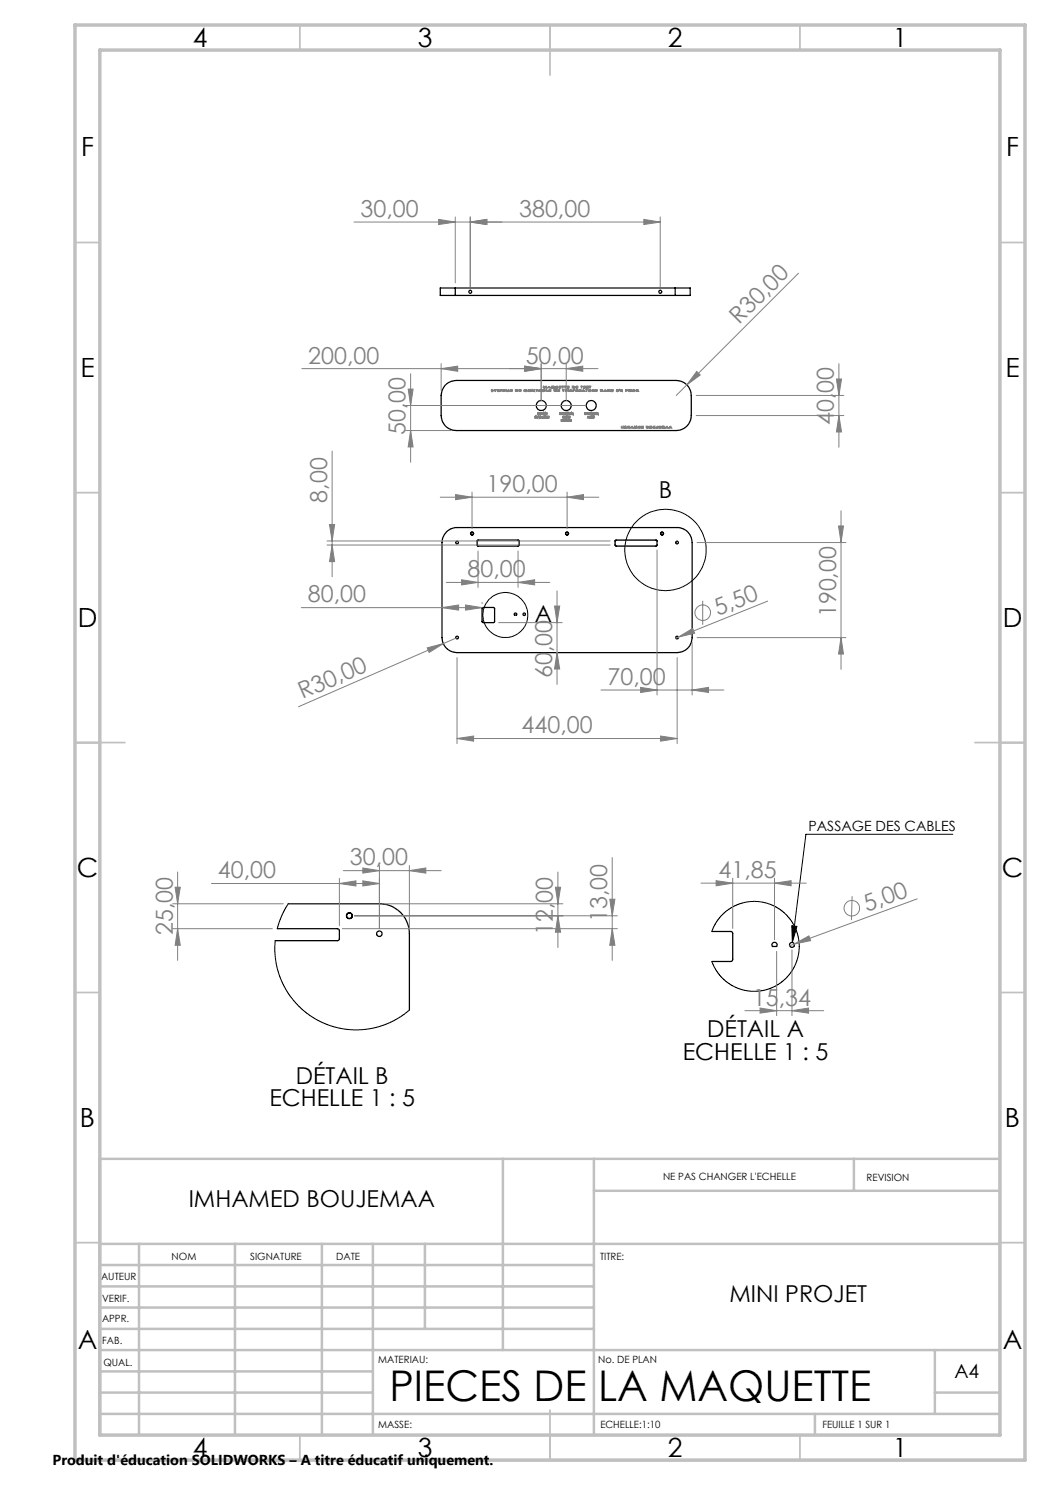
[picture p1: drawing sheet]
<svg xmlns="http://www.w3.org/2000/svg" width="210mm" height="297mm" viewBox="0 0 210 297" stroke-linecap="round" stroke-linejoin="round" font-family="sans-serif">
<g fill="none" stroke="#000" stroke-width=".25">
<path d="M91.1 57.6h-3v1.5h3M91.1 57.6v1.5M91.1 59.1h43.9M91.1 57.6h43.9M135 57.6h3v1.5h-3M135 57.6v1.5M89.1 77l1.1-.7 1.1-.2h44a3 3 0 0 1 3 3v4a3 3 0 0 1-3 3h-44a3 3 0 0 1-3.1-3l.1-4.3 .1-.7zM89.3 106.4l.8-.6 1-.3h44.3a3 3 0 0 1 3 3v19a3 3 0 0 1-3 3h-44a3 3 0 0 1-3-3v-19l.2-1zM95.5 108.1l8.2-.1 .1 .2v.8l-.2 .2h-8l-.2-.1zM123 108.1l.2-.1h8.1l.1 1.1-.1 .1h-8.1l-.2-.1zM96.4 121.6l.2-.1 2.3 .1v2.8l-.1 .1h-2.2l-.2-.1zM102.9 122.7a.25 .25 0 0 1 .4 0 .25 .25 0 0 1 0 .3l-.5-.1z"/>
<path d="M55.5 185.7h12l.4 .4v1.7l-.3 .3h-12.6M57.6 180.8h18.3a6 6 0 0 1 6 6v15.2M142.4 186.3h3.8l.3 .3v5.5l-.3 .2h-3.8M154.6 188.6a.53 .53 0 0 1 .7 0 .53 .53 0 0 1 0 .7h-.8l-.1-.4z"/>
<circle cx="94.1" cy="58.3" r=".28"/>
<circle cx="132" cy="58.3" r=".28"/>
<circle cx="108.2" cy="81.1" r="1"/>
<circle cx="113.2" cy="81.1" r=".99"/>
<circle cx="118.3" cy="81.1" r=".99"/>
<circle cx="91.4" cy="108.5" r=".28"/>
<circle cx="94.4" cy="106.7" r=".27"/>
<circle cx="94.4" cy="106.7" r=".3"/>
<circle cx="113.4" cy="106.7" r=".28"/>
<circle cx="132.4" cy="106.7" r=".27"/>
<circle cx="132.4" cy="106.7" r=".3"/>
<circle cx="135.4" cy="108.5" r=".27"/>
<circle cx="91.4" cy="127.5" r=".28"/>
<circle cx="104.8" cy="122.9" r=".25"/>
<circle cx="135.4" cy="127.5" r=".27"/>
<circle cx="69.9" cy="183.1" r=".55"/>
<circle cx="69.9" cy="183.2" r=".6"/>
<circle cx="75.9" cy="186.7" r=".55"/>
<circle cx="158.4" cy="189" r=".49"/>
</g>
<g fill="none" stroke="#000" stroke-width=".2">
<path d="M190.6 166.9h-29.4l-2.7 21.6M55 188.1v2.3l.2 2.2 .8 2.7 .8 2 1.1 1.7 1.4 1.8 2.1 1.9 2.2 1.4 2 .9 2.8 .7 2.3 .3 2.5-.1 2.6-.6 2.2-.8 2.2-1.2 1.7-1.3M57.6 180.8l-1.1 2-1 2.9M142.4 186.3l.6-1.5 .8-1.2 1.1-1.1 1.3-1 1.4-.6 1.3-.4 1.7-.2h1.4l2.6 .8 1.6 .9 1.1 1 1.2 1.5 .6 1.2 .5 1.4 .2 1.7v1.7l-.4 1.5-.7 1.7-.8 1.1-1 1.2-1.3 1-1.7 .8-1.3 .3-1 .2-2.5-.2-1.5-.4-1.3-.6-1.2-.9-1.2-1.2-1-1.5-.5-1.2M158.4 185.1l1 .2-.9 3.2z"/>
<circle cx="133.1" cy="110" r="8.1"/>
<circle cx="101.1" cy="123" r="4.5"/>
</g>
<g fill="none" stroke="#808080" stroke-width=".2">
<path d="M70.8 44.4h61.2M87.7 43.9l3.4 .5-3.4 .5zM91.1 43.4v13.2M94.1 44.4l3.3-.5v1zM94.1 43.4v14M128.8 43.9l3.2 .5-3.2 .5zM132 43.4v14M159.7 54.6l-22.3 22.4M60.4 73.7h59.2M81.6 77.8h1l-.5 3.3zM82.1 74.8v17.7M88.2 73.7l3.3-.5v1.1z"/>
<path d="M88.2 72.7v5.4M105 73.2l3.2 .5-3.2 .6zM108.2 72.7v7.4M113.2 73.7l3.4-.5v1.1zM113.2 72.7v7.4M137.4 77l-2.1 2.1M139.2 79.1h29.6M139.3 74.3l.8 .7-2.7 2zM167.3 75.8h1l-.5 3.3zM167.8 72.7v16.8M66.4 90.2v25.2M81.1 81.1h36.2"/>
<path d="M81.1 86.1h9.1M82.1 86.1l.5 3.3h-1zM88.1 99.4h31.7M91.1 98.9l3.3 .5-3.3 .5zM94.4 98.4v7.3M113.4 99.4l3.3-.5v1zM113.4 98.4v7.3M139.2 83.1h29.6M167.8 83.1l.5 3.3h-1zM65.4 108.2h56.6M65.4 109h56.6M65.9 104.9h1l-.5 3.3z"/>
<path d="M66.4 109l.5 3.3h-1zM89.3 116.5h20.7M92.3 116l3.3 .5-3.3 .5zM95.6 110.2v7.3M103.6 116.5l3.3-.5v1zM103.6 110.2v7.3M111.4 118.2v18.7M131.4 110v29M139.4 108.5h29.8M167.7 105.2h1l-.5 3.3zM168.2 102.2v31.7M60.3 121.5h36.1"/>
<path d="M85.4 129.6l3.3-.9-2.9 1.8zM88.4 121.5l3.3-.5v1zM91.4 127.5l-31.7 13.9M91.4 131.5v17.2M93.1 121l3.3 .5-3.3 .5zM96.4 120.5v.2M99.7 124.5h12.7M110.9 121.2h1l-.5 3.3zM111.4 130.5l.5 3.3h-1zM120.2 138h24.6M128.1 137.5l3.3 .5-3.3 .5zM135.4 131.5v17.2"/>
<path d="M135.7 127.4l2.8-1.7 .4 .9zM135.7 127.4l-.6 .2M138.4 138l3.3-.5v1zM138.4 128.5v10.5M139.4 127.5h29.8M140.5 120.2v4.8M153.5 120.2l-17.8 7.2M168.2 127.5l.5 3.3h-1zM91.4 147.7l3.3-.5v1zM91.4 147.7h44M132.1 147.2l3.3 .5-3.3 .5zM35 177.4h1.1l-.6 3.4z"/>
<path d="M35.5 174.4v17.7M42.3 176.7h33.6M67.9 176.7l3.3-.5v1zM67.9 175.7v9.4M68.7 174.1h19.5M72.6 173.6l3.3 .5-3.3 .5zM72.6 176.2l3.3 .5-3.3 .5zM75.9 173.1v12.6M81.9 174.1l3.3-.5v1zM81.9 173.1v12.6M111.1 177.4h1l-.5 3.4zM111.6 174.4v15.1"/>
<path d="M122 179.8h1l-.6 3.4zM122.4 171.5v20.6M140.2 176.6h21.1M143.2 176.1l3.3 .5-3.3 .6zM146.5 175.6v10.1M154.9 176.6l3.3-.5v1.1zM154.9 175.6v12.4M170.4 179.2l-.1 4.8M183.4 179.8l-24.5 9M34.5 185.7h20M34.5 180.8h22.2M35.5 185.7l.6 3.4h-1.1z"/>
<path d="M68.5 185.7h55M70.9 183.2h52.6M76.9 180.8h35.7M111.6 183.2l.5 3.2h-1zM122.4 185.7l.6 3.4h-1zM155.3 190.3v12.8M158.4 190v13.1M158.9 188.8l2.9-1.6 .3 .9zM158.9 188.8l-1 .4M149 202.1h15.7M152 201.6l3.3 .5-3.3 .5zM158.4 202.1l3.3-.5v1z"/>
<circle cx="140.6" cy="122.5" r="1.56"/>
<circle cx="170.4" cy="181.6" r="1.56"/>
</g>
<g fill="none" stroke="#808080" stroke-width=".25">
<path d="M98.3 78h.3h-.2l.2 .1-.1 .2-.3-.1h.3zM98.8 77.9l.3 .2 .2-.2-.2 .4zM99.6 77.9l.2 .1h-.2l.2 .3-.3-.1h.2zM100 77.9h.3l-.1 .1v.3zM100.6 77.9h.3l-.3 .1 .3 .1h-.3v.1l.3 .1h-.3zM101.2 77.9l.3 .3 .2-.3 .1 .4-.1-.3-.2 .3-.2-.3-.1 .3zM102.1 77.9h.3l-.2 .1 .2 .1h-.2v.1l.2 .1h-.3zM103.1 77.9l.2 .1a.18 .18 0 0 1 .2 .2 .18 .18 0 0 1-.2 .1h-.2zM103.2 78h.2a.19 .19 0 0 1 0 .3 .19 .19 0 0 1-.2-.1zM103.9 77.9h.3l-.3 .1 .3 .1h-.3v.1l.3 .1h-.3zM104.9 78h.4h-.2a.19 .19 0 0 0-.2 .3 .21 .21 0 0 0 .4-.1h-.4zM105.7 78h.3a.22 .22 0 0 1 .1 .3 .22 .22 0 0 1-.4-.1z"/>
<path d="M106.5 77.9l.4 .3v-.3v.4l-.3-.3-.1 .3zM107.2 77.9h.3l-.1 .4zM107.8 77.9l.3 .1-.2 .1 .2 .2-.3-.2v.2zM107.8 78l.3 .1h-.3zM108.4 78l.4-.1a.23 .23 0 0 1 .1 .4 .23 .23 0 0 1-.4-.1zM108.5 78h.2a.19 .19 0 0 1 .2 .1 .19 .19 0 0 1-.1 .2 .19 .19 0 0 1-.2-.1l-.2-.1zM108.7 77.3l.2 .2 .3-.2 .1 .3-.2-.2-.2 .2-.2-.2-.1 .2zM109.3 77.9v.3l.2 .1h-.2zM109.7 77.3l.3 .3-.1-.1-.4 .1zM109.7 77.3l.2 .2h-.2zM109.8 77.9h.3l-.2 .1 .2 .1h-.2v.1l.2 .1h-.3zM110.3 77.4l.3-.1a.22 .22 0 0 1 .2 .1 .22 .22 0 0 1 0 .2h-.5z"/>
<path d="M110.4 77.3h.1a.18 .18 0 0 1 .2 0 .18 .18 0 0 1 0 .2h-.1v.1a.17 .17 0 0 1-.2-.1 .17 .17 0 0 1 0-.2zM110.8 77.9l.3 .1a.18 .18 0 0 1 .2 .2 .18 .18 0 0 1-.3 .1h-.2zM110.9 78h.2a.18 .18 0 0 1 0 .3 .18 .18 0 0 1-.2-.1zM111.2 77.3v.3l.2-.1 .1-.2-.1 .3h-.2zM111.6 77.9h.3l-.3 .1 .3 .1h-.3v.1l.3 .1h-.3zM111.8 77.3h.3h-.2l.2 .1h-.2v.2h.2h-.3zM112.4 77.3h.3l-.1 .3zM112.5 77.9h.3l-.1 .1v.3l-.1-.3zM112.9 77.3h.3h-.1v.3l-.1-.3zM113.1 77.9h.3l-.3 .1 .3 .1h-.3v.1l.3 .1h-.3zM113.5 77.3h.3h-.3l.3 .1h-.3v.2h.3h-.3zM113.7 77.9l.3 .3 .2-.3 .1 .4-.1-.3-.2 .3-.2-.3-.1 .3z"/>
<path d="M114.5 77.3h.1a.2 .2 0 0 1 .3 .1 .2 .2 0 0 1-.2 .2h-.2zM114.5 77.3a.2 .2 0 0 1 .3 0 .2 .2 0 0 1 0 .3 .2 .2 0 0 1-.3 0zM114.6 77.9l.3 .1v.1h-.3v.2zM114.6 78l.3 .1h-.3zM115.2 77.3h.3h-.2l.2 .1h-.2v.2h.2h-.3zM115.2 77.9h.3l-.2 .1 .2 .1h-.2v.1l.2 .1h-.3zM115.8 77.9l.4 .1-.2 .1 .2 .2-.3-.2-.1 .2zM115.9 78l.2 .1h-.2zM116.2 77.3h.3l-.2 .3zM116.7 77.9l.2 .4-.1-.1-.4 .1zM116.7 78l.1 .1h-.2zM116.7 77.3h.4h-.3l.3 .1h-.3v.2h.3h-.4z"/>
<path d="M117.2 77.9h.2l-.1 .4zM117.3 77.3h.3h-.2l.2 .2-.1 .1-.2-.1h.2zM117.7 77.9l.1 .3h.2v-.3l.1 .2a.19 .19 0 0 1-.2 .2 .19 .19 0 0 1-.2-.2zM117.8 77.3h.3h-.1v.3v-.3zM118.4 77.9l.3 .1-.1 .1 .2 .2-.3-.2-.1 .2zM118.5 78l.2 .1h-.2zM119.1 77.9h.3l-.3 .1 .3 .1h-.3v.1l.3 .1h-.3zM120.1 77.9l.2 .1a.18 .18 0 0 1 .2 .1 .18 .18 0 0 1-.2 .2h-.2zM120.1 78h.2a.19 .19 0 0 1 .2 .2 .2 .2 0 0 1-.4 0zM121 77.9l.3 .4-.1-.1-.4 .1zM121 78l.1 .1h-.2zM121.6 77.9l.4 .3v-.3v.4l-.4-.3v.3z"/>
<path d="M122.3 78h.3h-.2l.2 .3-.3-.1h.3zM123.3 77.9l.2 .4 .1-.4v.4l-.3-.1zM124 77.9l.4 .3v-.3v.4l-.4-.3v.3zM125.1 77.9h.3l-.2 .1 .2 .1h-.2v.2zM125.8 78h.3a.22 .22 0 0 1 0 .3 .22 .22 0 0 1-.3-.1l-.1-.1zM126.5 77.9l.1 .3h.3v-.3v.2a.18 .18 0 0 1-.2 .2 .18 .18 0 0 1-.2-.2zM127.2 77.9a.17 .17 0 0 1 .3 0 .17 .17 0 0 1 0 .2h-.1l.2 .2-.3-.2-.1 .2zM127.3 78l.2 .1h-.2zM107 83.3h.2h-.2l.2 .1-.2 .2h.2h-.2zM107.2 83.3l.3 .2v-.2v.3l-.2-.3-.1 .3zM107.6 82.5l.1 .1h-.1l.1 .3h-.2h.2zM107.7 82.5l.2 .2 .1-.2-.1 .4z"/>
<path d="M107.8 83.3l.1 .2 .2-.2v.3v-.3l-.2 .3-.1-.3-.1 .3zM108.1 82.5l.1 .1h-.1l.1 .3h-.2h.2zM108.3 82.5h.1v.4zM108.3 83.3l.2 .3-.1-.1-.2 .1zM108.3 83.3l.1 .1h-.1zM108.5 82.5h.2l-.2 .1 .2 .1-.2 .2h.2h-.2zM108.5 83.3h.3l-.1 .1 .1 .2-.2-.2-.1 .2zM108.6 83.3l.2 .1zM108.8 82.5l.1 .3 .2-.3v.4v-.2l-.2 .2-.1-.2v.2zM108.9 83.3h.2a.16 .16 0 0 0-.2 0 .16 .16 0 0 0 0 .2 .16 .16 0 0 0 .2 0v.1a.2 .2 0 0 1-.2-.1 .2 .2 0 0 1 0-.2zM109.2 82.5h.2l-.1 .1 .1 .1-.1 .2h.1h-.2zM109.3 83.3v.1l.2-.1v.3v-.2h-.2v.2z"/>
<path d="M109.6 83.3h.2h-.2l.2 .1-.2 .2h.2h-.2zM112 82.6h.1h-.1l.1 .3h-.1h.1zM112.2 82.5l.1 .2 .2-.2-.1 .4zM112.3 84h.3a.16 .16 0 0 0-.3 0 .16 .16 0 0 0 0 .2 .16 .16 0 0 0 .3 0 .18 .18 0 0 1-.3 0 .18 .18 0 0 1 0-.2zM112.5 82.5l.2 .1h-.2l.2 .3h-.2l.2-.1zM112.5 83.3h.2l-.1 .3zM112.6 83.3l.1 .1zM112.6 83.9l.1 .2 .2-.2v.4v-.2h-.2l-.1 .2zM112.7 82.5h.2l-.1 .4zM112.8 83.3l.1 .3h.1h-.2zM113 82.5h.2l-.2 .1 .2 .1-.2 .2h.2h-.2zM113 83.3h.2h-.1l.1 .1-.1 .2h.1h-.2z"/>
<path d="M113.1 83.9l.2 .4-.1-.1-.2 .1zM113.1 84l.1 .1h-.1zM113.2 82.5l.2 .3 .2-.3v.4l-.1-.2-.1 .2-.1-.2-.1 .2zM113.3 83.3v.3zM113.3 83.9l.3 .1-.1 .1 .1 .2-.2-.2-.1 .2zM113.4 84h.2zM113.4 83.3l.3 .2v-.2v.3l-.2-.3-.1 .3zM113.7 82.5h.2l-.2 .1 .2 .1-.2 .2h.2h-.2zM113.7 84h.3a.17 .17 0 0 0-.3-.1 .17 .17 0 0 0 0 .3 .17 .17 0 0 0 .3-.1h-.2h.2l-.1 .1a.18 .18 0 0 1-.2 .1 .18 .18 0 0 1-.1-.3zM113.8 83.3h.2h-.2l.2 .1-.2 .2h.2h-.2zM114.1 82.5h.2l-.2 .1 .2 .1-.2 .2h.2h-.2zM114.1 83.9h.2l-.2 .1 .2 .1-.2 .1 .2 .1h-.2z"/>
<path d="M114.3 82.5l.2 .3 .1-.3v.4l-.2-.3-.1 .3zM117 82.5l.2 .1h-.2l.1 .3h-.2h.2zM117.2 82.5l.1 .2 .2-.2-.2 .4zM117.5 82.5l.2 .1h-.2l.2 .3-.2-.1 .2 .1zM117.7 83.3l.1 .3v-.1l-.3 .1zM117.7 83.3l-.1 .1zM117.7 82.5h.2l-.1 .4zM117.9 83.3h.2l-.1 .1 .1 .2-.1-.2-.1 .2zM117.9 83.3l.2 .1zM118 82.5h.1l-.1 .1 .1 .1-.1 .2h.1h-.1zM118.2 83.3h.2l-.1 .1 .1 .2-.1-.2-.1 .2zM118.2 83.3l.2 .1z"/>
<path d="M118.3 82.5l.1 .3 .2-.3v.4l-.1-.2-.1 .2-.1-.2-.1 .2zM118.5 83.3h.2h-.2l.2 .1-.2 .2h.2h-.2zM118.7 82.5h.2l-.2 .1 .2 .1-.2 .2h.2h-.2zM118.7 83.3h.2l-.1 .3zM119.1 82.5h.2l-.2 .1 .2 .1-.2 .2h.2h-.2zM119.3 82.5l.3 .3v-.3v.4l-.3-.3v.3zM124.3 85.3h.1v.3h-.1zM124.7 85.3l.3 .2 .2-.2 .1 .3-.2-.2-.1 .2-.2-.2-.2 .2zM125.5 85.3l.1 .1 .3-.1v.3l-.1-.2h-.2l-.1 .2zM126.3 85.3l.3 .3h-.5zM126.4 85.3v.2h-.1zM126.9 85.3l.2 .2 .3-.2 .1 .3-.2-.2-.1 .2-.2-.2-.2 .2z"/>
<path d="M127.7 85.3h.3h-.2l.2 .1h-.2l.2 .2h-.3zM128.2 85.3h.2a.2 .2 0 0 1 .3 .1 .2 .2 0 0 1-.3 .2h-.2zM128.3 85.3l.3 .1-.1 .1h-.2zM129.3 85.3h.3v.2l-.3 .1zM129.4 85.3l.1 .1zM129.4 85.4l.1 .1zM129.8 85.4l.2-.1a.24 .24 0 0 1 .3 0 .24 .24 0 0 1 0 .4 .24 .24 0 0 1-.4-.1zM130.6 85.3l.1 .2h.2l.1-.2v.2l-.3 .1zM131.4 85.3l.1 .2-.2 .1zM131.8 85.3h.3h-.2l.2 .1h-.2l.2 .2h-.3zM132.4 85.3l.2 .2 .2-.2 .1 .3-.1-.2-.2 .2-.2-.2-.1 .2zM133.3 85.3l.3 .3h-.5z"/>
<path d="M133.3 85.3l.2 .2h-.2zM134 85.3l.3 .3h-.5zM134.1 85.3l.1 .2h-.2z"/>
<circle cx="105.9" cy="78.1" r=".19"/>
<circle cx="126" cy="78.1" r=".19"/>
<circle cx="130.1" cy="85.5" r=".17"/>
</g>
<g fill="none" stroke="#c0c0c0" stroke-width=".35">
<path d="M60 5v5M110 5v10M160 5v5M15 48.5h5M200 48.5h5M15 98.5h5M200 98.5h5M15 148.5h10M195 148.5h10M15 198.5h5M200 198.5h5M15 248.5h5"/>
<path d="M200 248.5h5M60 287v5M110 282v10M160 287v5"/>
</g>
<g fill="none" stroke="#c0c0c0" stroke-width=".5">
<path d="M100.6 231.8v38.2M118.8 231.8v55.2M118.8 238.2h81.2M170.8 231.8v6.4M200 231.8h-180v55.2M20 248.8h180M20 257.3h98.8M20 253h98.8M27.8 248.8v38.2M47 248.8v38.2M64.4 248.8v38.2M74.6 248.8v38.2"/>
<path d="M85 248.8v17M20 265.8h98.8M20 261.5h98.8M20 278.5h54.6M20 274.3h54.6M20 270h180M187 278.5h13M187 270v12.8M20 282.8h180M163 282.8v4.2"/>
</g>
<path d="M15 5h190v287h-190zM20 10h180v277h-180z" fill="none" stroke="#c0c0c0" stroke-width=".7"/>
<path d="M158.4 185.1l1 .2-.9 3.2z" fill="#000"/>
<g fill="#808080">
<path d="M158.9 188.8l2.9-1.6 .3 .9z"/>
<path d="M135.7 127.4l2.8-1.7 .4 .9z"/>
<path d="M85.4 129.6l3.3-.9-2.9 1.8z"/>
<path d="M139.3 74.3l.8 .7-2.7 2z"/>
<path d="M94.1 44.4l3.3-.5v1zM87.7 43.9l3.4 .5-3.4 .5z"/>
<path d="M105 73.2l3.2 .5-3.2 .6zM88.2 73.7l3.3-.5v1.1z"/>
<path d="M93.1 121l3.3 .5-3.3 .5zM88.4 121.5l3.3-.5v1zM158.4 202.1l3.3-.5v1zM152 201.6l3.3 .5-3.3 .5zM154.9 176.6l3.3-.5v1.1zM143.2 176.1l3.3 .5-3.3 .6zM81.9 174.1l3.3-.5v1zM72.6 173.6l3.3 .5-3.3 .5z"/>
<path d="M91.4 147.7l3.3-.5v1zM132.1 147.2l3.3 .5-3.3 .5zM128.1 137.5l3.3 .5-3.3 .5zM138.4 138l3.3-.5v1zM91.1 98.9l3.3 .5-3.3 .5zM113.4 99.4l3.3-.5v1zM67.9 176.7l3.3-.5v1zM72.6 176.2l3.3 .5-3.3 .5z"/>
<path d="M92.3 116l3.3 .5-3.3 .5zM103.6 116.5l3.3-.5v1z"/>
<path d="M167.3 75.8h1l-.5 3.3zM167.8 83.1l.5 3.3h-1zM81.6 77.8h1l-.5 3.3zM82.1 86.1l.5 3.3h-1z"/>
<path d="M168.2 127.5l.5 3.3h-1zM167.7 105.2h1l-.5 3.3zM35.5 185.7l.6 3.4h-1.1zM35 177.4h1.1l-.6 3.4zM111.6 183.2l.5 3.2h-1zM111.1 177.4h1l-.5 3.4zM122.4 185.7l.6 3.4h-1zM122 179.8h1l-.6 3.4z"/>
<path d="M110.9 121.2h1l-.5 3.3zM111.4 130.5l.5 3.3h-1zM65.9 104.9h1l-.5 3.3zM66.4 109l.5 3.3h-1z"/>
<path d="M105 73.2l3.2 .5-3.2 .6zM113.2 73.7l3.4-.5v1.1z"/>
<path d="M94.1 44.4l3.3-.5v1zM128.8 43.9l3.2 .5-3.2 .5z"/>
</g>
<text font-size="8.5" x="77.9" y="280.1">PIECES DE LA MAQUETTE</text>
<g font-size="5.3">
<text x="38.5" y="9.5">4</text>
<text x="83.5" y="9.5">3</text>
<text x="133.6" y="9.5">2</text>
<text x="178.6" y="9.5">1</text>
<text x="16.2" y="31.3">F</text>
<text x="201.2" y="31.3">F</text>
<text x="16.1" y="75.5">E</text>
<text x="201.1" y="75.5">E</text>
<text x="15.5" y="125.5">D</text>
<text x="200.5" y="125.5">D</text>
<text x="15.4" y="175.5">C</text>
<text x="200.4" y="175.5">C</text>
<text x="16" y="225.5">B</text>
<text x="201" y="225.5">B</text>
<text x="15.5" y="269.8">A</text>
<text x="200.5" y="269.8">A</text>
<text x="38.5" y="291.5">4</text>
<text x="83.5" y="291.5">3</text>
<text x="133.6" y="291.5">2</text>
<text x="178.6" y="291.5">1</text>
</g>
<g font-size="4.7" fill="#808080">
<text x="72.1" y="43.4">30,00</text>
<text x="103.8" y="43.4">380,00</text>
<text x="147.9" y="65.1" transform="rotate(-45 147.9 65.1)">R30,00</text>
<text x="61.7" y="72.7">200,00</text>
<text x="105.1" y="72.7">50,00</text>
<text x="81.1" y="87.1" transform="rotate(-90 81.1 87.1)">50,00</text>
<text x="166.8" y="85" transform="rotate(-90 166.8 85)">40,00</text>
<text x="65.4" y="100.5" transform="rotate(-90 65.4 100.5)">8,00</text>
<text x="97.3" y="98.4">190,00</text>
<text x="93.5" y="115.4">80,00</text>
<text x="61.6" y="120.5">80,00</text>
<text x="143.6" y="123.2" transform="rotate(-22 143.6 123.2)">5,50</text>
<text x="167.2" y="123.5" transform="rotate(-90 167.2 123.5)">190,00</text>
<text x="110.4" y="135.7" transform="rotate(-90 110.4 135.7)">60,00</text>
<text x="121.5" y="137">70,00</text>
<text x="60.5" y="139.9" transform="rotate(-24 60.5 139.9)">R30,00</text>
<text x="104.3" y="146.7">440,00</text>
<text x="70" y="173.1">30,00</text>
<text x="43.6" y="175.7">40,00</text>
<text x="143.7" y="175.6">41,85</text>
<text x="121.5" y="184.4" transform="rotate(-90 121.5 184.4)">13,00</text>
<text x="173.4" y="182.4" transform="rotate(-20 173.4 182.4)">5,00</text>
<text x="34.5" y="187.1" transform="rotate(-90 34.5 187.1)">25,00</text>
<text x="110.6" y="187.1" transform="rotate(-90 110.6 187.1)">12,00</text>
<text x="150.6" y="201.1">15,34</text>
</g>
<g font-size="4.7">
<text x="131.7" y="99.5">B</text>
<text x="106.9" y="124.3">A</text>
<text x="141.4" y="207.5">DÉTAIL A</text>
<text x="136.5" y="212">ECHELLE 1 : 5</text>
<text x="53.9" y="221.3">ECHELLE 1 : 5</text>
<text x="59.1" y="216.8">DÉTAIL B</text>
<text x="37.7" y="241.4">IMHAMED BOUJEMAA</text>
<text x="145.9" y="260.4">MINI PROJET</text>
</g>
<text font-size="3.9" x="190.9" y="275.5">A4</text>
<text font-size="2.9" x="10.5" y="292.9">Produit d'éducation SOLIDWORKS – A titre éducatif uniquement.</text>
<text font-size="2.8" x="161.7" y="166.2">PASSAGE DES CABLES</text>
<g font-size="2">
<text x="132.6" y="236">NE PAS CHANGER L'ECHELLE</text>
<text x="173.3" y="236.2">REVISION</text>
<text x="34.3" y="252">NOM</text>
<text x="50" y="251.9">SIGNATURE</text>
<text x="67.2" y="251.9">DATE</text>
<text x="120" y="251.9">TITRE:</text>
<text x="20.2" y="256.1">AUTEUR</text>
<text x="20.4" y="260.3">VERIF.</text>
<text x="20.4" y="264.4">APPR.</text>
<text x="20.5" y="268.8">FAB.</text>
<text x="20.7" y="273.1">QUAL.</text>
<text x="75.7" y="272.5">MATERIAU:</text>
<text x="119.6" y="272.5">No. DE PLAN</text>
<text x="75.6" y="285.5">MASSE:</text>
<text x="120.1" y="285.6">ECHELLE:1:10</text>
<text x="164.5" y="285.6">FEUILLE 1 SUR 1</text>
</g>
</svg>
